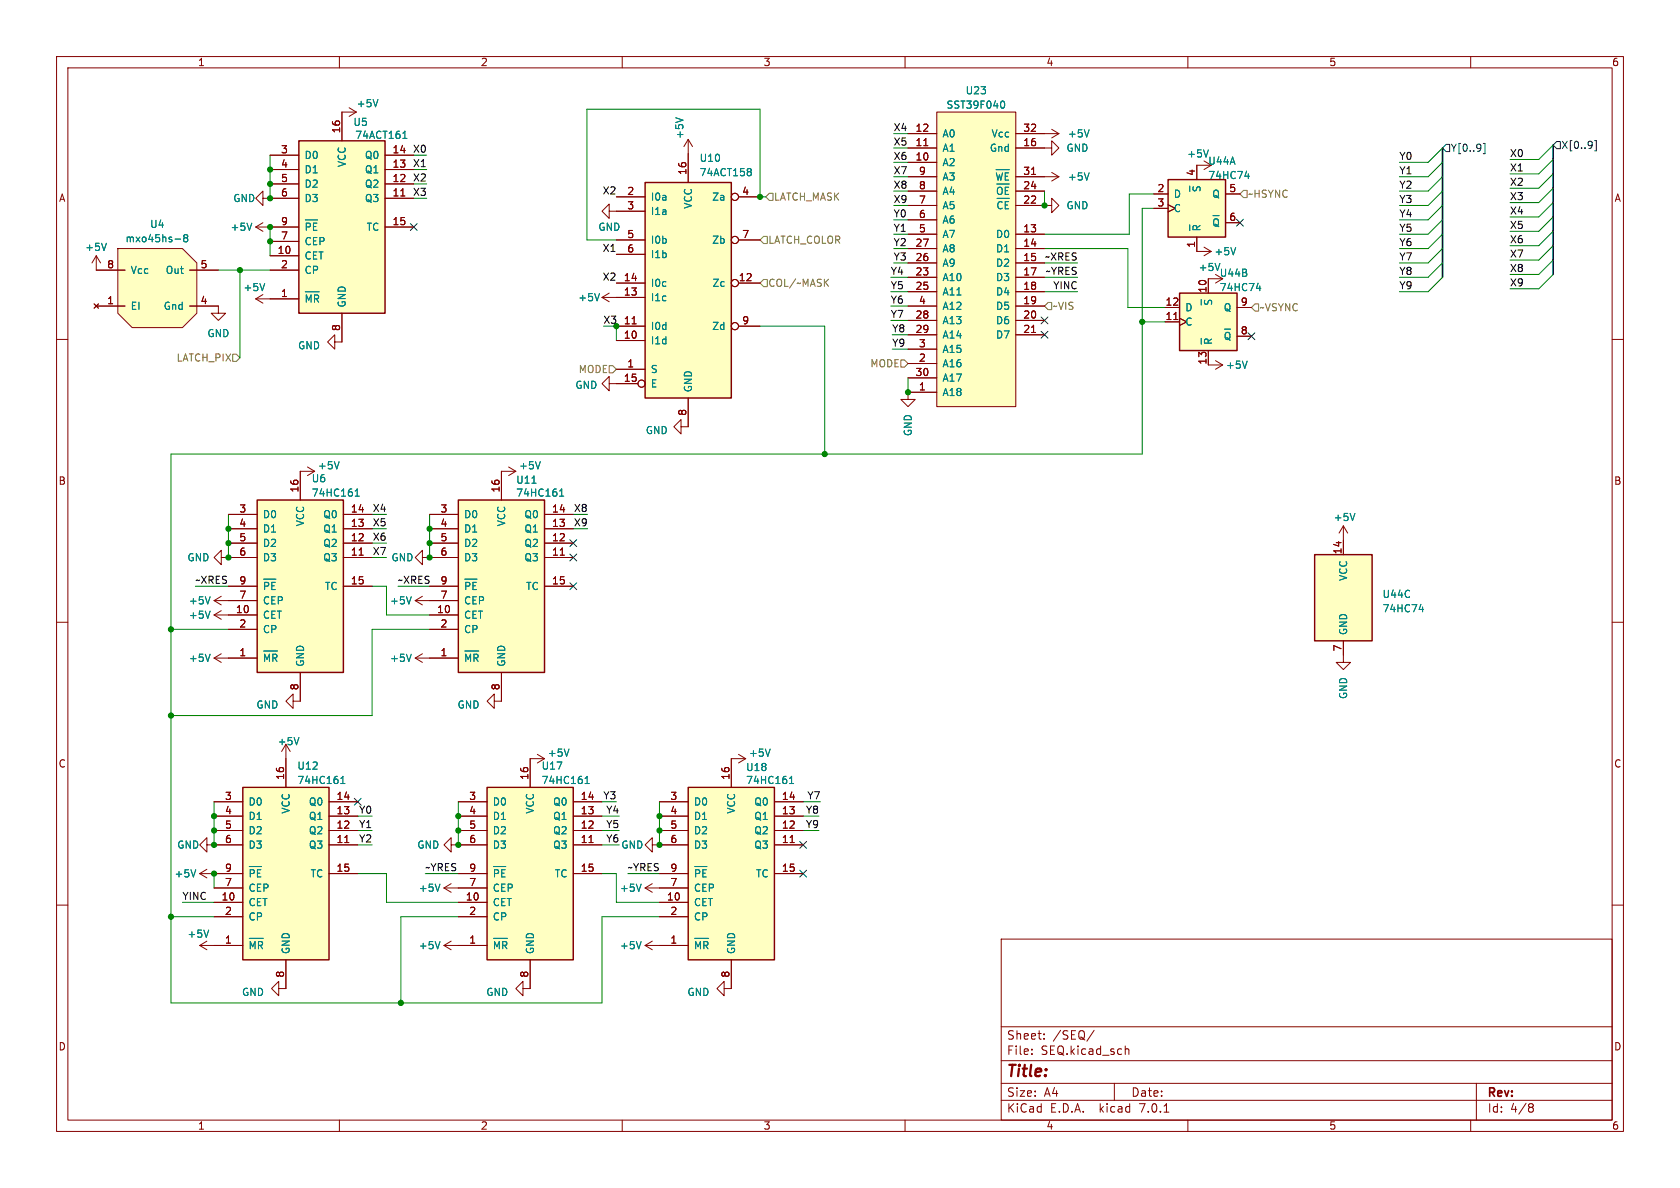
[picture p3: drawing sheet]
<svg xmlns="http://www.w3.org/2000/svg" width="297mm" height="210mm" viewBox="0 0 297 210" stroke-linecap="round" stroke-linejoin="round" font-family="sans-serif">
<g fill="none" stroke="#840000" stroke-width=".18">
<path d="M10 10h277v190h-277zM12 12h273v186h-273zM60 10v2M110 10v2M160 10v2M210 10v2M260 10v2M46.5 39.4l-1.3 .7M184.7 36.3h1.2v1.3l1.3-1.3-1.3-1.2v1.2M184.7 23.6h2.5M185.9 22.9l1.3 .7M187.2 23.6l-1.3 .8"/>
<path d="M10 60h2M38.6 54.1v1.3h1.3l-1.3 1.2-1.3-1.2h1.3M45.2 40.1l1.3 .8M45.2 40.1h2.6M106.4 52.6l1.3 .7M106.4 52.6h2.6M107.7 51.8l-1.3 .8M285 60h2M59.2 60.5v-1.3l-1.3 1.3 1.3 1.2v-1.2h1.3M107.7 67.8v-1.3l-1.3 1.3 1.3 1.3v-1.3h1.3M120.4 75.4v-1.2l-1.3 1.2 1.3 1.3v-1.3h1.3M39.1 98.6v-1.3l-1.3 1.3 1.3 1.2v-1.2h6.4"/>
<path d="M40.4 96h5.1M40.4 93.5h5.1M40.4 90.9h5.1M54.4 82.6l1.2 .7M55.6 83.3h-2.5v5.1M55.6 83.3l-1.2 .8M60.7 98.6h5.1M60.7 96h5.1M60.7 93.5h5.1M60.7 90.9h5.1M63.5 98.1h.7M74.7 98.6v-1.3l-1.3 1.3 1.3 1.2v-1.2h6.3"/>
<path d="M75.9 96h5.1M75.9 93.5h5.1M75.9 90.9h5.1M89.9 82.6l1.3 .7M91.2 83.3h-2.6v5.1M91.2 83.3l-1.3 .8M96.3 98.6h5M96.3 96h5M96.3 93.5h5M96.3 90.9h5M99 98.1h.8M237.5 95.5v2.5"/>
<path d="M10 110h2M37.8 106.2l1.3 .7M37.8 106.2h7.7M37.8 108.7l1.3 .8M37.8 108.7h7.7M37.8 116.3l1.3 .8M37.8 116.3h7.7M39.1 105.4l-1.3 .8M39.1 108l-1.3 .7M39.1 115.6l-1.3 .7M40.4 103.6h5.1M40.4 111.3h5.1"/>
<path d="M53.1 118.9v5.1h-1.3v1.2l-1.3-1.2 1.3-1.3v1.3M60.7 103.6h5.1M73.4 106.2h7.6M73.4 116.3h7.6M73.4 116.3l1.3 .8M73.4 106.2l1.3 .7M74.7 115.6l-1.3 .7M74.7 105.4l-1.3 .8M75.9 108.7h5.1M75.9 103.6h5.1M75.9 111.3h5.1M88.6 118.9v5.1h-1.2v1.2l-1.3-1.2 1.3-1.3v1.3"/>
<path d="M96.3 103.6h5M237.5 113.3v2.5M285 110h2M95 133.4l1.3 .7M96.3 134.1h-2.6v5.1M96.3 134.1l-1.3 .8M129.3 134.1h2.5M130.6 133.4l1.2 .7M131.8 134.1l-1.2 .8M10 160h2M36.6 149.4v-1.3l-1.3 1.3 1.3 1.2v-1.2h1.2M78.5 157l1.3 .7"/>
<path d="M78.5 157h7.6M79.8 149.4v-1.3l-1.3 1.3 1.3 1.2v-1.2h6.3M79.8 156.2l-1.3 .8M81 159.5h5.1M81 146.8h5.1M81 144.3h5.1M81 141.7h5.1M81 154.4h5.1M101.3 149.4h5.1M101.3 146.8h5.1M101.3 144.3h5.1M101.3 141.7h5.1"/>
<path d="M101.3 154.4h5.1M104.1 148.9h.8M114 157h2.6M114 157l1.3 .7M115.3 149.4v-1.3l-1.3 1.3 1.3 1.2v-1.2h1.3M115.3 156.2l-1.3 .8M285 160h2M35.3 167.1l1.3 .8M35.3 167.1h2.5M36.6 166.4l-1.3 .7M49.3 174.8v-1.3l-1.3 1.3 1.3 1.2v-1.2h1.2M81 167.1h5.1"/>
<path d="M81 162.1h5.1M93.7 169.7v5.1M177 166h108v32h-108zM60 198v2M110 198v2M160 198v2M177 194.5h108M177 191.5h108M177 187.5h108M177 181.5h108M182.4 186.3v.1M182.4 185.5v.1"/>
<path d="M184.6 183.6v.1M184.6 182.8v.1M193.4 182.1l-1.3 2M197 191.5v3M198.9 184.9v1.5M198.9 185.5l.2-.1 .4 .1 .1 .9M205.8 196.6h.8M210 198v2M260 198v2M261 191.5v6.5M270.5 195.1l.4 .1 .2 .2-.3 .3M270.5 195.7h.3"/>
<path d="M270.8 195.7l.2 .2 .1 .4-.2 .2-.4 .1"/>
</g>
<g fill="none" stroke="#008484" stroke-width=".18">
<path d="M44.5 39.4l-.4 1.3M192.5 22.9l-.4 1.3M106 51.9l-.4 1.3M60 81.6l-.5 1.3M62.8 87.7h.7M62.8 86.8l.4-.4v1.3M94 85.4h.8M95.5 81.6l-.4 1.3M98.9 87.7h.8M98.9 86.8l.4-.4v1.3M37.1 105.5l-.4 1.3M37.1 108l-.4 1.3"/>
<path d="M37.1 115.6l-.4 1.3M46.6 115.1h2.5M46.6 102.4h2.2M46.8 116.9v-1.3l.4 1 .4-1v1.3M47.5 103.2l-.2-.3h-.5v1.3M48.7 102.9h-.6v1.3M49 115.9l-.3-.3h-.5v1.3M72.7 115.6l-.4 1.3M72.7 105.5l-.4 1.3M82.2 115.1h2.4M82.2 102.4h2.1M82.3 116.9v-1.3l.5 1 .4-1v1.3"/>
<path d="M83.1 103.2l-.3-.3h-.5v1.3M84.2 102.9h-.6v1.3M84.5 115.9l-.2-.3h-.5v1.3M250.9 107.7h.8M251.5 107.3v.9M100.6 132.4l-.4 1.3M103.4 138.5h.8M103.4 137.6l.4-.4v1.3M136.2 132.4l-.5 1.3M77.8 156.3l-.4 1.3M87.2 153.2h2.2M88.1 154l-.2-.3h-.5v1.3"/>
<path d="M89.3 153.7h-.6v1.3M113.3 156.3l-.4 1.3M36.9 164.4l-.4 1.3M87.2 165.9h2.5M87.4 167.7v-1.3l.4 1 .5-1v1.3M89.6 166.7l-.2-.3h-.5v1.3"/>
</g>
<g fill="#ffffc2" stroke="#ffffc2" stroke-width=".18">
<path d="M232.4 98h10.2v15.3h-10.2z"/>
<path d="M81 88.4h15.3v30.5h-15.3z"/>
<path d="M45.5 88.4h15.2v30.5h-15.2z"/>
<path d="M86.1 139.2h15.2v30.5h-15.2z"/>
</g>
<path d="M45.5 88.4h15.2v30.5h-15.2zM81 88.4h15.3v30.5h-15.3zM232.4 98h10.2v15.3h-10.2zM86.1 139.2h15.2v30.5h-15.2z" fill="none" stroke="#840000" stroke-width=".25"/>
<path d="M20.8 43.9h11.5l2.5 2.6v8.9l-2.5 2.5h-8.9l-2.6-2.5z" fill="#ffffc2"/>
<g fill="none" stroke="#840000" stroke-width=".18">
<path d="M61.7 19.1l1.3 .7M63 19.8h-2.5v5.1M63 19.8l-1.3 .8M165.6 19.8h14v52.1h-14zM46.5 35.1v-1.3l-1.3 1.3 1.3 1.2v-1.2h6.3M47.8 32.5h5M47.8 30h5M47.8 27.4h5M68.1 35.1h5.1M68.1 32.5h5.1M68.1 30h5.1M68.1 27.4h5.1"/>
<path d="M70.9 34.6h.7M107.7 37.3v-1.2l-1.3 1.2 1.3 1.3v-1.3h6.3M109 34.8h5M121.7 24.6l-.8 1.3M121.7 24.6v7.7M121.7 24.6l.7 1.3M130.6 34.8h3.8M160.5 28.7h5.1M160.5 26.2h5.1M160.5 23.6h5.1M160.5 36.3h5.1M160.5 33.8h5.1"/>
<path d="M160.5 31.2h5.1M160.5 38.9h5.1M163.3 25.8h.7M179.6 26.2h6.3v1.2l1.3-1.2-1.3-1.3v1.3M179.6 23.6h5.1M179.6 36.3h5.1M179.6 33.8h5.1M179.6 31.2h7.6M182.4 30.8h.7M185.9 30.5l1.3 .7M187.2 31.2l-1.3 .8M204 34.3h2.5"/>
<path d="M204 36.8h2.5M206.5 36.2l1.3 .6-1.3 .7M212.9 28.4l1.2 .8M214.1 29.2l-1.2 .8M214.1 29.2h-2.5v2.6M216.7 34.3h2.5M216.7 39.4h2.5M16.6 53.7l.8 .8M17 54.1h5.1M17 45.2v2.6h5.1M17 45.2l-.7 1.3M17 45.2l.8 1.3"/>
<path d="M17.4 53.7l-.8 .8M20.8 43.9h11.5l2.5 2.6v8.9l-2.5 2.5h-8.9l-2.6-2.5zM33.5 54.1h5.1M33.5 47.8h5.1M45.2 52.8h7.6M45.2 52.8l1.3 .8M46.5 52.1l-1.3 .7M47.8 47.8h5M47.8 45.2h5M47.8 40.1h5M47.8 42.7h5M60.5 55.4v5.1"/>
<path d="M68.1 40.1h5.1M109 57.7h5M109 50h5M109 52.6h5M109 42.4h5M109 45h5M111.7 57.2h.8M130.6 57.7h3.8M130.6 50h3.8M130.6 42.4h3.8M160.5 54.1h5.1M160.5 41.4h5.1"/>
<path d="M160.5 43.9h5.1M160.5 46.5h5.1M160.5 49h5.1M160.5 51.6h5.1M160.5 56.6h5.1M160.5 59.2h5.1M179.6 54.1h5.1M179.6 41.4h5.1M179.6 43.9h5.1M179.6 46.5h5.1M179.6 49h5.1M179.6 51.6h5.1"/>
<path d="M179.6 56.6h5.1M179.6 59.2h5.1M182.4 58.8h.7M206 56.9h2.5M206 54.4h2.5M207.5 56.5h.7M208.5 56.3l1.3 .6-1.3 .6M211.6 41.9v2.6h2.5M212.9 43.7l1.2 .8M214.1 44.5l-1.2 .7M214.9 48.5l1.3 .8M216.2 49.3l-1.3 .7"/>
<path d="M216.2 49.3h-2.6v2.5M218.7 54.4h2.5M218.7 59.4h2.5M109 65.3h5M109 60.2h5M109 67.8h3.8M121.7 70.4v5M160.5 64.3h5.1M160.5 61.7h5.1M160.5 66.8h5.1M165.6 69.3h-5.1v1.3h-1.2l1.2 1.3 1.3-1.3h-1.3M213.6 62v2.5h2.6"/>
<path d="M214.9 63.8l1.3 .7M216.2 64.5l-1.3 .8M40.4 98.6h5.1M40.4 96h5.1M40.4 93.5h5.1M40.4 90.9h5.1M53.1 83.3v5.1M60.7 98.6h5.1M60.7 96h5.1M60.7 93.5h5.1M60.7 90.9h5.1M63.5 98.1h.7"/>
<path d="M75.9 98.6h5.1M75.9 96h5.1M75.9 93.5h5.1M75.9 90.9h5.1M88.6 83.3v5.1M96.3 98.6h5M96.3 96h5M96.3 93.5h5M96.3 90.9h5M99 98.1h.8M237.5 93l-.8 1.2M237.5 93v5"/>
<path d="M237.5 93l.8 1.2M40.4 116.3h5.1M40.4 108.7h5.1M40.4 103.6h5.1M40.4 111.3h5.1M40.4 106.2h5.1M53.1 118.9v5.1M60.7 103.6h5.1M75.9 116.3h5.1M75.9 108.7h5.1M75.9 103.6h5.1M75.9 111.3h5.1"/>
<path d="M75.9 106.2h5.1M88.6 118.9v5.1M96.3 103.6h5M237.5 113.3v3.8h1.3l-1.3 1.3-1.3-1.3h1.3M50.5 131.6l-.7 1.2M50.5 131.6v7.6M50.5 131.6l.8 1.2M93.7 134.1v5.1M129.3 134.1v5.1M35.3 154.4l1.3 .8M35.3 154.4h7.6M36.6 153.7l-1.3 .7"/>
<path d="M37.8 159.5h5.1M37.8 149.4h5.1M37.8 146.8h5.1M37.8 144.3h5.1M37.8 141.7h5.1M37.8 157h5.1M58.2 154.4h5M58.2 149.4h5M58.2 146.8h5M58.2 144.3h5M58.2 141.7h5M60.9 148.9h.8"/>
<path d="M81 154.4h5.1M81 159.5h5.1M81 149.4h5.1M81 146.8h5.1M81 144.3h5.1M81 141.7h5.1M81 157h5.1M101.3 154.4h5.1M101.3 149.4h5.1M101.3 146.8h5.1M101.3 144.3h5.1M101.3 141.7h5.1"/>
<path d="M104.1 148.9h.8M116.6 154.4h5.1M116.6 159.5h5.1M116.6 149.4h5.1M116.6 146.8h5.1M116.6 144.3h5.1M116.6 141.7h5.1M116.6 157h5.1M136.9 154.4h5.1M136.9 149.4h5.1M136.9 146.8h5.1M136.9 144.3h5.1"/>
<path d="M136.9 141.7h5.1M139.7 148.9h.7M37.8 167.1h5.1M37.8 162.1h5.1M50.5 169.7v5.1M78.5 167.1h7.6M78.5 167.1l1.3 .8M79.8 166.4l-1.3 .7M81 162.1h5.1M93.7 169.7v5.1h-1.2v1.2l-1.3-1.2 1.3-1.3v1.3M114 167.1l1.3 .8M114 167.1h7.7"/>
<path d="M115.3 166.4l-1.3 .7M116.6 162.1h5.1M129.3 169.7v5.1h-1.3v1.2l-1.3-1.2 1.3-1.3v1.3"/>
<circle cx="129.9" cy="34.8" r=".63"/>
<circle cx="129.9" cy="57.7" r=".63"/>
<circle cx="129.9" cy="42.4" r=".63"/>
<circle cx="129.9" cy="50" r=".63"/>
<circle cx="113.4" cy="67.8" r=".63"/>
</g>
<g fill="none" stroke="#008484" stroke-width=".18">
<path d="M66.8 17.6l-.4 1.3M177.2 17.9a.68 .68 0 0 1 .4 .6 .68 .68 0 0 1-.4 .6M44.5 39.4l-.4 1.3M54 38.9h2.1M54.9 39.7l-.3-.3h-.4v1.3M56 39.4h-.6v1.3M71.2 24.5h.7M71.5 23.4l.1-.2v1.3M119.5 20.8l1.2 .4M132.6 29.8l.2 .2-.2 .3 .2 .2v.3l-.2 .3M176.1 30h2.3M176.1 30.6l.3 1.2"/>
<path d="M177.2 30.6l-.3 1.2M177.7 33.1v1.3M177.7 35.6v1.3M178.3 30.6h-.6v1.2M192.5 30.6l-.4 1.2M192.5 22.9l-.4 1.3M210.3 32.9v.9M210.3 39.8v1M211 33l-.1 .5 .2 .2M211.1 39.9l-.2 .2v.5h1.3M213.6 26.5l-.4 1.3M214.4 38.1h1.1"/>
<path d="M214.6 39.1a.42 .42 0 0 1 .4-.4 .42 .42 0 0 1 .4 .4M220.1 31.2h.8M220.7 30.7v.9M18.8 43l-.4 1.3M31 42.3h.9M32.7 42l-.2-.2 .2-.3h.3l.2 .2-.2 .3M32.7 42l-.2 .3v.2l.2 .3h.3l.2-.3v-.2l-.2-.3M32.7 42h.3M46.8 50.1l-.4 1.3M54 51.6h2.4M54.2 53.4v-1.3l.4 1 .4-1v1.3M56.3 52.4l-.2-.3h-.5v1.3"/>
<path d="M106 51.9l-.4 1.3M212.4 53v.9M212.4 59.8v1M213 53.1l-.1 .5 .3 .2M213.2 59.9l-.3 .3v.5h1.3M215.7 46.6l-.5 1.2M216.5 58.2h1.1M216.6 59.2a.42 .42 0 0 1 .4-.5 .42 .42 0 0 1 .4 .5M218.5 43.8l-.5 1.2M222.1 51h.8M222.7 50.5v.9M220.5 63.8l-.4 1.3"/>
<path d="M60 81.6l-.5 1.3M62.8 87.7h.7M62.8 86.8l.4-.4v1.3M94 85.4h.8M95.5 81.6l-.4 1.3M98.9 87.7h.8M98.9 86.8l.4-.4v1.3M239.5 90.8l-.4 1.2M37.1 105.5l-.4 1.3M37.1 108l-.4 1.3M37.1 115.6l-.4 1.3M46.6 115.1h2.5"/>
<path d="M46.6 102.4h2.2M46.8 116.9v-1.3l.4 1 .4-1v1.3M47.5 103.2l-.2-.3h-.5v1.3M48.7 102.9h-.6v1.3M49 115.9l-.3-.3h-.5v1.3M72.7 115.6l-.4 1.3M72.7 105.5l-.4 1.3M82.2 115.1h2.4M82.2 102.4h2.1M82.3 116.9v-1.3l.5 1 .4-1v1.3M83.1 103.2l-.3-.3h-.5v1.3M84.2 102.9h-.6v1.3"/>
<path d="M84.5 115.9l-.2-.3h-.5v1.3M250.9 107.7h.8M251.5 107.3v.9M52.8 130.4l-.4 1.3M60.3 138.5h.7M60.3 137.6l.3-.4v1.3M100.6 132.4l-.4 1.3M103.4 138.5h.8M103.4 137.6l.4-.4v1.3M136.2 132.4l-.5 1.3M139.6 138.5h.7M139.6 137.6l.3-.4v1.3"/>
<path d="M34.6 153.7l-.4 1.3M44.1 153.2h2.1M45 154l-.3-.3h-.5v1.3M46.1 153.7h-.6v1.3M77.8 156.3l-.4 1.3M87.2 153.2h2.2M88.1 154l-.2-.3h-.5v1.3M89.3 153.7h-.6v1.3M113.3 156.3l-.4 1.3M122.8 153.2h2.2M123.7 154l-.2-.3h-.5v1.3M124.9 153.7h-.6v1.3"/>
<path d="M36.9 164.4l-.4 1.3M44.1 165.9h2.4M44.2 167.7v-1.3l.5 1 .4-1v1.3M46.4 166.7l-.2-.3h-.5v1.3M77.8 166.4l-.4 1.3M87.2 165.9h2.5M87.4 167.7v-1.3l.4 1 .5-1v1.3M89.6 166.7l-.2-.3h-.5v1.3M113.3 166.4l-.4 1.3M122.8 165.9h2.5M123 167.7v-1.3l.4 1 .4-1v1.3M125.2 166.7l-.3-.3h-.5v1.3"/>
</g>
<g fill="#ffffc2" stroke="#ffffc2" stroke-width=".18">
<path d="M52.8 24.9h15.3v30.5h-15.3z"/>
<path d="M121.7 139.2h15.2v30.5h-15.2z"/>
<path d="M114 32.3h15.3v38.1h-15.3z"/>
<path d="M42.9 139.2h15.3v30.5h-15.3z"/>
<path d="M208.5 51.8h10.2v10.2h-10.2z"/>
<path d="M165.6 19.8h14v52.1h-14z"/>
<path d="M206.5 31.8h10.2v10.1h-10.2z"/>
</g>
<path d="M52.8 24.9h15.3v30.5h-15.3zM114 32.3h15.3v38.1h-15.3zM206.5 31.8h10.2v10.1h-10.2zM208.5 51.8h10.2v10.2h-10.2zM42.9 139.2h15.3v30.5h-15.3zM121.7 139.2h15.2v30.5h-15.2z" fill="none" stroke="#840000" stroke-width=".25"/>
<path d="M136 34.2h.7v1.2h-.7l-.6-.6zM219.8 33.7h.7v1.2h-.7l-.6-.6zM135 49.4h.6v1.3h-.6l-.6-.7zM135 41.8h.6v1.3h-.6l-.6-.7zM184.7 54.1l.6-.6h.6v1.2h-.6zM221.9 53.7h.6v1.3h-.6l-.7-.6zM41.1 62.6h.7l.6 .6-.6 .7h-.7zM107.7 64.6h.6l.7 .7-.7 .6h-.6zM159.3 63.6h.6l.6 .7-.6 .6h-.6z" fill="none" stroke="#848400" stroke-width=".18"/>
<g fill="none" stroke="#000084" stroke-width=".18">
<path d="M72.5 39.5l1.3 1.2M73.8 39.5l-1.3 1.2M218.6 38.8l1.2 1.2M219.8 38.8l-1.2 1.2M255.7 25.5h.6v1.3h-.6l-.7-.6zM262.2 25.4h.3v1.8h-.3M275.2 25h.6v1.3h-.6l-.6-.6zM281.9 24.9h.3v1.8h-.3M184 58.6l1.3 1.2M184 56l1.3 1.3M185.3 58.6l-1.3 1.2M185.3 56l-1.3 1.3"/>
<path d="M220.6 58.8l1.2 1.2M221.8 58.8l-1.2 1.2M100.7 95.4l1.3 1.2M100.7 97.9l1.3 1.3M102 95.4l-1.3 1.2M102 97.9l-1.3 1.3M100.7 103l1.3 1.2M102 103l-1.3 1.2M62.6 141.1l1.3 1.2M63.9 141.1l-1.3 1.2M141.4 148.7l1.2 1.3M141.4 153.8l1.2 1.2"/>
<path d="M142.6 148.7l-1.2 1.3M142.6 153.8l-1.2 1.2"/>
</g>
<path d="M255 26.2v22.8M274.6 25.7v22.8" fill="none" stroke="#000084" stroke-width=".3"/>
<g fill="none" stroke="#008400" stroke-width=".18">
<path d="M47.8 27.4v7.7M73.2 30h2.2M135.4 34.8h-1v-15.5h-30.6v23.1h5.2M184.7 33.8v2.5M204 36.8h-2.1v43.5h-171.7v97h76.2v-15.2h10.2M204 34.3h-4.4v7.1h-14.9M255 38.9l-2.5 2.5h-5.1M255 33.8l-2.5 2.5h-5.1M255 36.3l-2.5 2.6h-5.1M255 28.7l-2.5 2.5h-5.1M255 26.2l-2.5 2.5h-5.1M255 31.2l-2.5 2.6h-5.1"/>
<path d="M274.6 25.7l-2.6 2.5h-5M274.6 28.2l-2.6 2.5h-5M274.6 35.8l-2.6 2.6h-5M274.6 30.7l-2.6 2.6h-5M274.6 38.4l-2.6 2.5h-5M274.6 33.3l-2.6 2.5h-5M38.6 47.8h9.2M42.4 47.8v15.4M47.8 40.1v5.1M109 57.7v2.5M134.4 57.7h11.4v22.6M157.5 51.6h3"/>
<path d="M157.5 56.6h3M157.5 49h3M157.5 54.1h3M157.7 59.2h2.8M158 41.4h2.5M184.7 51.6h5.8M184.7 43.9h14.7v10.5h6.6M184.7 49h5.8M184.7 46.5h5.8M201.9 56.9h4.1M255 49l-2.5 2.6h-5.1M255 41.4l-2.5 2.5h-5.1"/>
<path d="M255 46.5l-2.5 2.5h-5.1M255 43.9l-2.5 2.6h-5.1M274.6 40.9l-2.6 2.5h-5M274.6 46l-2.6 2.5h-5M274.6 43.4l-2.6 2.6h-5M274.6 48.5l-2.6 2.6h-5M157.7 61.7h2.8M160.5 66.8v2.5M40.4 90.9v7.7M75.9 90.9v7.7M30.2 111.3h10.2M34.5 103.6h5.9"/>
<path d="M65.8 103.6h2.5v5.1h7.6M70.4 103.6h5.5M75.9 111.3h-10.1v15.2h-35.6M32.3 159.5h5.5M37.8 141.7v7.7M37.8 154.4v2.6M63.2 154.4h5.1v5.1h12.7M75.2 154.4h5.8M81 141.7v7.7M106.4 154.4h2.6v5.1h7.6M106.4 149.4h3.1M106.4 146.8h3.1"/>
<path d="M106.4 144.3h3.1M111 154.4h5.6M116.6 141.7v7.7M142 141.7h3M30.2 162.1h7.6M81 162.1h-10.1v15.2"/>
</g>
<g fill="#008400" stroke="#008400" stroke-width=".18">
<circle cx="30.2" cy="111.3" r=".46"/>
<circle cx="30.2" cy="126.5" r=".46"/>
<circle cx="40.4" cy="96" r=".46"/>
<circle cx="40.4" cy="98.6" r=".46"/>
<circle cx="75.9" cy="96" r=".46"/>
<circle cx="40.4" cy="93.5" r=".46"/>
<circle cx="75.9" cy="93.5" r=".46"/>
<circle cx="109" cy="57.7" r=".46"/>
<circle cx="81" cy="149.4" r=".46"/>
<circle cx="81" cy="144.3" r=".46"/>
<circle cx="70.9" cy="177.3" r=".46"/>
<circle cx="81" cy="146.8" r=".46"/>
<circle cx="47.8" cy="42.7" r=".46"/>
<circle cx="47.8" cy="32.5" r=".46"/>
<circle cx="47.8" cy="35.1" r=".46"/>
<circle cx="75.9" cy="98.6" r=".46"/>
<circle cx="42.4" cy="47.8" r=".46"/>
<circle cx="47.8" cy="30" r=".46"/>
<circle cx="47.8" cy="40.1" r=".46"/>
<circle cx="30.2" cy="162.1" r=".46"/>
<circle cx="37.8" cy="146.8" r=".46"/>
<circle cx="37.8" cy="144.3" r=".46"/>
<circle cx="37.8" cy="149.4" r=".46"/>
<circle cx="37.8" cy="154.4" r=".46"/>
<circle cx="116.6" cy="144.3" r=".46"/>
<circle cx="116.6" cy="146.8" r=".46"/>
<circle cx="116.6" cy="149.4" r=".46"/>
<circle cx="201.9" cy="56.9" r=".46"/>
<circle cx="145.8" cy="80.3" r=".46"/>
<circle cx="160.5" cy="69.3" r=".46"/>
<circle cx="184.7" cy="36.3" r=".46"/>
<circle cx="134.4" cy="34.8" r=".46"/>
</g>
<text font-size="2.8" fill="#840000" x="178" y="190.8">Title:</text>
<g font-size="2.1" fill="#840000">
<text x="178" y="183.9">Sheet:</text>
<text x="186.2" y="183.9">/SEQ/</text>
<text x="178" y="186.6">File:</text>
<text x="184" y="186.6">SEQ.kicad_sch</text>
<text x="178" y="196.8">KiCad</text>
<text x="178" y="194">Size:</text>
<text x="184.6" y="194">A4</text>
<text x="185.7" y="196.8">E.D.A.</text>
<text x="194.4" y="196.8">kicad</text>
<text x="200" y="194">Date:</text>
<text x="201.5" y="196.8">7.0.1</text>
<text x="263" y="194.2">Rev:</text>
<text x="263" y="196.8">Id:</text>
<text x="267" y="196.8">4/8</text>
</g>
<g font-size="1.8" fill="#840000">
<text x="35" y="11.8">1</text>
<text x="85" y="11.8">2</text>
<text x="135" y="11.8">3</text>
<text x="185" y="11.8">4</text>
<text x="235" y="11.8">5</text>
<text x="285" y="11.8">6</text>
<text x="60.2" y="23.6" transform="rotate(-90 60.2 23.6)">16</text>
<text x="161.8" y="23.4">12</text>
<text x="180.8" y="23.4">32</text>
<text x="49.6" y="27.2">3</text>
<text x="49.6" y="29.7">4</text>
<text x="69.3" y="29.7">13</text>
<text x="69.3" y="27.2">14</text>
<text x="161.8" y="28.4">10</text>
<text x="161.8" y="25.9">11</text>
<text x="180.8" y="25.9">16</text>
<text x="10.4" y="35.8">A</text>
<text x="49.6" y="32.3">5</text>
<text x="49.6" y="34.8">6</text>
<text x="69.3" y="34.8">11</text>
<text x="69.3" y="32.3">12</text>
<text x="110.8" y="34.5">2</text>
<text x="121.4" y="31" transform="rotate(-90 121.4 31)">16</text>
<text x="131.2" y="34.5">4</text>
<text x="162.4" y="33.5">8</text>
<text x="162.4" y="31">9</text>
<text x="180.8" y="33.5">24</text>
<text x="180.8" y="31">31</text>
<text x="204.6" y="34">2</text>
<text x="211.3" y="31.1" transform="rotate(-90 211.3 31.1)">4</text>
<text x="217.3" y="34">5</text>
<text x="285.4" y="35.8">A</text>
<text x="49.6" y="39.9">9</text>
<text x="69.3" y="39.9">15</text>
<text x="110.8" y="37.1">3</text>
<text x="162.4" y="41.1">5</text>
<text x="162.4" y="38.6">6</text>
<text x="162.4" y="36.1">7</text>
<text x="180.8" y="41.1">13</text>
<text x="180.8" y="36.1">22</text>
<text x="204.6" y="36.6">3</text>
<text x="217.3" y="39.1">6</text>
<text x="18.9" y="47.5">8</text>
<text x="35.4" y="47.5">5</text>
<text x="49" y="45">10</text>
<text x="49.6" y="47.5">2</text>
<text x="49.6" y="42.4">7</text>
<text x="110.8" y="42.2">5</text>
<text x="110.8" y="44.7">6</text>
<text x="131.2" y="42.2">7</text>
<text x="161.8" y="46.2">26</text>
<text x="161.8" y="43.7">27</text>
<text x="180.8" y="43.7">14</text>
<text x="180.8" y="46.2">15</text>
<text x="211.3" y="43.8" transform="rotate(-90 211.3 43.8)">1</text>
<text x="18.9" y="53.8">1</text>
<text x="35.4" y="53.8">4</text>
<text x="49.6" y="52.6">1</text>
<text x="110.2" y="52.3">13</text>
<text x="110.2" y="49.8">14</text>
<text x="130.6" y="49.8">12</text>
<text x="161.8" y="48.8">23</text>
<text x="161.8" y="51.3">25</text>
<text x="162.4" y="53.8">4</text>
<text x="180.8" y="48.8">17</text>
<text x="180.8" y="51.3">18</text>
<text x="180.8" y="53.8">19</text>
<text x="213.4" y="51.8" transform="rotate(-90 213.4 51.8)">10</text>
<text x="60.2" y="58.6" transform="rotate(-90 60.2 58.6)">8</text>
<text x="110.2" y="59.9">10</text>
<text x="110.2" y="57.4">11</text>
<text x="131.2" y="57.4">9</text>
<text x="161.8" y="56.4">28</text>
<text x="161.8" y="58.9">29</text>
<text x="180.8" y="56.4">20</text>
<text x="180.8" y="58.9">21</text>
<text x="206" y="56.6">11</text>
<text x="206" y="54.1">12</text>
<text x="219.3" y="59.2">8</text>
<text x="219.3" y="54.1">9</text>
<text x="110.8" y="65">1</text>
<text x="162.4" y="64">2</text>
<text x="162.4" y="61.5">3</text>
<text x="213.4" y="64.5" transform="rotate(-90 213.4 64.5)">13</text>
<text x="110.2" y="67.6">15</text>
<text x="161.8" y="66.5">30</text>
<text x="162.4" y="69.1">1</text>
<text x="121.4" y="73.6" transform="rotate(-90 121.4 73.6)">8</text>
<text x="10.3" y="85.8">B</text>
<text x="52.8" y="87.1" transform="rotate(-90 52.8 87.1)">16</text>
<text x="88.4" y="87.1" transform="rotate(-90 88.4 87.1)">16</text>
<text x="285.3" y="85.8">B</text>
<text x="42.3" y="90.7">3</text>
<text x="42.3" y="93.2">4</text>
<text x="42.3" y="95.8">5</text>
<text x="62" y="95.8">12</text>
<text x="62" y="93.2">13</text>
<text x="62" y="90.7">14</text>
<text x="77.8" y="90.7">3</text>
<text x="77.8" y="93.2">4</text>
<text x="77.8" y="95.8">5</text>
<text x="97.5" y="95.8">12</text>
<text x="97.5" y="93.2">13</text>
<text x="97.5" y="90.7">14</text>
<text x="42.3" y="98.3">6</text>
<text x="62" y="98.3">11</text>
<text x="77.8" y="98.3">6</text>
<text x="97.5" y="98.3">11</text>
<text x="237.2" y="98" transform="rotate(-90 237.2 98)">14</text>
<text x="42.3" y="105.9">7</text>
<text x="42.3" y="103.4">9</text>
<text x="62" y="103.4">15</text>
<text x="77.8" y="105.9">7</text>
<text x="77.8" y="103.4">9</text>
<text x="97.5" y="103.4">15</text>
<text x="41.7" y="108.5">10</text>
<text x="42.3" y="111">2</text>
<text x="77.2" y="108.5">10</text>
<text x="77.8" y="111">2</text>
<text x="42.3" y="116.1">1</text>
<text x="77.8" y="116.1">1</text>
<text x="237.2" y="115.2" transform="rotate(-90 237.2 115.2)">7</text>
<text x="52.8" y="122.1" transform="rotate(-90 52.8 122.1)">8</text>
<text x="88.4" y="122.1" transform="rotate(-90 88.4 122.1)">8</text>
<text x="10.3" y="135.8">C</text>
<text x="50.3" y="137.9" transform="rotate(-90 50.3 137.9)">16</text>
<text x="93.5" y="137.9" transform="rotate(-90 93.5 137.9)">16</text>
<text x="129" y="137.9" transform="rotate(-90 129 137.9)">16</text>
<text x="285.3" y="135.8">C</text>
<text x="39.7" y="141.5">3</text>
<text x="59.4" y="141.5">14</text>
<text x="82.9" y="141.5">3</text>
<text x="102.6" y="141.5">14</text>
<text x="118.5" y="141.5">3</text>
<text x="138.2" y="141.5">14</text>
<text x="39.7" y="144">4</text>
<text x="39.7" y="146.6">5</text>
<text x="39.7" y="149.1">6</text>
<text x="59.4" y="149.1">11</text>
<text x="59.4" y="146.6">12</text>
<text x="59.4" y="144">13</text>
<text x="82.9" y="144">4</text>
<text x="82.9" y="146.6">5</text>
<text x="82.9" y="149.1">6</text>
<text x="102.6" y="149.1">11</text>
<text x="102.6" y="146.6">12</text>
<text x="102.6" y="144">13</text>
<text x="118.5" y="144">4</text>
<text x="118.5" y="146.6">5</text>
<text x="118.5" y="149.1">6</text>
<text x="138.2" y="149.1">11</text>
<text x="138.2" y="146.6">12</text>
<text x="138.2" y="144">13</text>
<text x="39.7" y="154.2">9</text>
<text x="59.4" y="154.2">15</text>
<text x="82.9" y="154.2">9</text>
<text x="102.6" y="154.2">15</text>
<text x="118.5" y="154.2">9</text>
<text x="138.2" y="154.2">15</text>
<text x="39.1" y="159.3">10</text>
<text x="39.7" y="161.8">2</text>
<text x="39.7" y="156.7">7</text>
<text x="82.3" y="159.3">10</text>
<text x="82.9" y="161.8">2</text>
<text x="82.9" y="156.7">7</text>
<text x="117.9" y="159.3">10</text>
<text x="118.5" y="161.8">2</text>
<text x="118.5" y="156.7">7</text>
<text x="39.7" y="166.9">1</text>
<text x="82.9" y="166.9">1</text>
<text x="118.5" y="166.9">1</text>
<text x="50.3" y="172.9" transform="rotate(-90 50.3 172.9)">8</text>
<text x="93.5" y="172.9" transform="rotate(-90 93.5 172.9)">8</text>
<text x="129" y="172.9" transform="rotate(-90 129 172.9)">8</text>
<text x="10.3" y="185.8">D</text>
<text x="285.3" y="185.8">D</text>
<text x="35" y="199.8">1</text>
<text x="85" y="199.8">2</text>
<text x="135" y="199.8">3</text>
<text x="185" y="199.8">4</text>
<text x="235" y="199.8">5</text>
<text x="285" y="199.8">6</text>
</g>
<g font-size="1.8" fill="#008484">
<text x="170.7" y="16.8">U23</text>
<text x="62.4" y="22.4">U5</text>
<text x="63" y="19.1">+5V</text>
<text x="167.3" y="19.4">SST39F040</text>
<text x="53.8" y="28.3">D0</text>
<text x="61.3" y="29.7" transform="rotate(-90 61.3 29.7)">VCC</text>
<text x="62.7" y="24.7">74ACT161</text>
<text x="64.4" y="28.3">Q0</text>
<text x="121" y="24.6" transform="rotate(-90 121 24.6)">+5V</text>
<text x="123.6" y="28.8">U10</text>
<text x="166.6" y="29.5">A2</text>
<text x="166.6" y="27">A1</text>
<text x="166.6" y="24.4">A0</text>
<text x="174.9" y="27">Gnd</text>
<text x="175.2" y="24.4">Vcc</text>
<text x="188.5" y="27">GND</text>
<text x="188.7" y="24.4">+5V</text>
<text x="209.8" y="28">+5V</text>
<text x="213.5" y="29.3">U44A</text>
<text x="41.2" y="35.9">GND</text>
<text x="53.8" y="30.8">D1</text>
<text x="53.8" y="33.3">D2</text>
<text x="53.8" y="35.9">D3</text>
<text x="64.4" y="35.9">Q3</text>
<text x="64.4" y="33.3">Q2</text>
<text x="64.4" y="30.8">Q1</text>
<text x="115.1" y="35.6">I0a</text>
<text x="123.6" y="31.3">74ACT158</text>
<text x="125.8" y="35.6">Za</text>
<text x="166.6" y="34.6">A4</text>
<text x="166.6" y="32.1">A3</text>
<text x="175.8" y="32.7">~{WE}</text>
<text x="176" y="35.2">~{OE}</text>
<text x="188.7" y="32.1">+5V</text>
<text x="207.5" y="35.1">D</text>
<text x="213" y="34.1" transform="rotate(-90 213 34.1)">~{S}</text>
<text x="213.5" y="31.8">74HC74</text>
<text x="214.2" y="35.1">Q</text>
<text x="26.5" y="40.4">U4</text>
<text x="40.7" y="41">+5V</text>
<text x="53.8" y="41.6">~{PE}</text>
<text x="64.7" y="41">TC</text>
<text x="105.7" y="41">GND</text>
<text x="115.1" y="38.2">I1a</text>
<text x="122.5" y="37" transform="rotate(-90 122.5 37)">VCC</text>
<text x="166.6" y="39.7">A6</text>
<text x="166.6" y="37.1">A5</text>
<text x="176" y="37.8">~{CE}</text>
<text x="188.5" y="37.1">GND</text>
<text x="207.5" y="37.7">C</text>
<text x="213" y="40.9" transform="rotate(-90 213 40.9)">~{R}</text>
<text x="214.2" y="40.8">~{Q}</text>
<text x="15" y="44.5">+5V</text>
<text x="22.1" y="43">mxo45hs-8</text>
<text x="53.8" y="46">CET</text>
<text x="53.8" y="43.5">CEP</text>
<text x="115.1" y="43.2">I0b</text>
<text x="115.1" y="45.8">I1b</text>
<text x="125.8" y="43.2">Zb</text>
<text x="166.6" y="47.3">A9</text>
<text x="166.6" y="44.8">A8</text>
<text x="166.6" y="42.2">A7</text>
<text x="176" y="42.2">D0</text>
<text x="176" y="44.8">D1</text>
<text x="176" y="47.3">D2</text>
<text x="214.6" y="45.3">+5V</text>
<text x="23.1" y="48.6">Vcc</text>
<text x="29.2" y="48.6">Out</text>
<text x="43" y="51.6">+5V</text>
<text x="53.8" y="48.6">CP</text>
<text x="102.2" y="53.4">+5V</text>
<text x="115.1" y="53.4">I1c</text>
<text x="115.1" y="50.9">I0c</text>
<text x="125.8" y="50.9">Zc</text>
<text x="166.6" y="49.8">A10</text>
<text x="166.6" y="52.4">A11</text>
<text x="176" y="49.8">D3</text>
<text x="176" y="52.4">D4</text>
<text x="211.8" y="48.1">+5V</text>
<text x="215.6" y="49.1">U44B</text>
<text x="215.6" y="51.6">74HC74</text>
<text x="23.1" y="54.9">EI</text>
<text x="28.8" y="54.9">Gnd</text>
<text x="36.6" y="59.8">GND</text>
<text x="53.8" y="54.3">~{MR}</text>
<text x="61.3" y="54.4" transform="rotate(-90 61.3 54.4)">GND</text>
<text x="115.1" y="58.5">I0d</text>
<text x="125.8" y="58.5">Zd</text>
<text x="166.6" y="57.5">A13</text>
<text x="166.6" y="54.9">A12</text>
<text x="176" y="54.9">D5</text>
<text x="176" y="57.5">D6</text>
<text x="209.5" y="57.7">C</text>
<text x="209.5" y="55.2">D</text>
<text x="215" y="54.2" transform="rotate(-90 215 54.2)">~{S}</text>
<text x="216.2" y="55.2">Q</text>
<text x="52.6" y="61.9">GND</text>
<text x="115.1" y="61">I1d</text>
<text x="166.6" y="65.1">A16</text>
<text x="166.6" y="60">A14</text>
<text x="166.6" y="62.5">A15</text>
<text x="176" y="60">D7</text>
<text x="215" y="61" transform="rotate(-90 215 61)">~{R}</text>
<text x="216.2" y="60.9">~{Q}</text>
<text x="216.7" y="65.3">+5V</text>
<text x="101.7" y="68.9">GND</text>
<text x="115.1" y="66.1">S</text>
<text x="115.1" y="68.6">E</text>
<text x="122.5" y="69.3" transform="rotate(-90 122.5 69.3)">GND</text>
<text x="166.6" y="70.2">A18</text>
<text x="166.6" y="67.6">A17</text>
<text x="114.1" y="76.9">GND</text>
<text x="161.4" y="77.2" transform="rotate(-90 161.4 77.2)">GND</text>
<text x="56.1" y="83.1">+5V</text>
<text x="91.7" y="83.1">+5V</text>
<text x="55" y="85.4">U6</text>
<text x="55" y="87.9">74HC161</text>
<text x="91.2" y="85.7">U11</text>
<text x="91.2" y="87.9">74HC161</text>
<text x="46.5" y="91.8">D0</text>
<text x="46.5" y="94.3">D1</text>
<text x="53.9" y="93.2" transform="rotate(-90 53.9 93.2)">VCC</text>
<text x="57" y="94.3">Q1</text>
<text x="57" y="91.8">Q0</text>
<text x="82" y="91.8">D0</text>
<text x="82" y="94.3">D1</text>
<text x="89.5" y="93.2" transform="rotate(-90 89.5 93.2)">VCC</text>
<text x="92.6" y="94.3">Q1</text>
<text x="92.6" y="91.8">Q0</text>
<text x="235.7" y="92.3">+5V</text>
<text x="33.1" y="99.4">GND</text>
<text x="46.5" y="96.8">D2</text>
<text x="46.5" y="99.4">D3</text>
<text x="57" y="99.4">Q3</text>
<text x="57" y="96.8">Q2</text>
<text x="69.1" y="99.4">GND</text>
<text x="82" y="96.8">D2</text>
<text x="82" y="99.4">D3</text>
<text x="92.6" y="99.4">Q3</text>
<text x="92.6" y="96.8">Q2</text>
<text x="33.3" y="107">+5V</text>
<text x="46.5" y="107">CEP</text>
<text x="46.5" y="105.1">~{PE}</text>
<text x="57.3" y="104.5">TC</text>
<text x="68.9" y="107">+5V</text>
<text x="82" y="107">CEP</text>
<text x="82" y="105.1">~{PE}</text>
<text x="92.9" y="104.5">TC</text>
<text x="238.3" y="102.8" transform="rotate(-90 238.3 102.8)">VCC</text>
<text x="244.4" y="105.9">U44C</text>
<text x="33.3" y="109.5">+5V</text>
<text x="46.5" y="109.5">CET</text>
<text x="46.5" y="112.1">CP</text>
<text x="82" y="109.5">CET</text>
<text x="82" y="112.1">CP</text>
<text x="238.3" y="112.3" transform="rotate(-90 238.3 112.3)">GND</text>
<text x="244.4" y="108.4">74HC74</text>
<text x="33.3" y="117.2">+5V</text>
<text x="46.5" y="117.8">~{MR}</text>
<text x="53.9" y="117.9" transform="rotate(-90 53.9 117.9)">GND</text>
<text x="68.9" y="117.2">+5V</text>
<text x="82" y="117.8">~{MR}</text>
<text x="89.5" y="117.9" transform="rotate(-90 89.5 117.9)">GND</text>
<text x="45.3" y="125.4">GND</text>
<text x="80.8" y="125.4">GND</text>
<text x="238.3" y="123.6" transform="rotate(-90 238.3 123.6)">GND</text>
<text x="49" y="131.9">+5V</text>
<text x="52.5" y="136.2">U12</text>
<text x="95.7" y="136.2">U17</text>
<text x="96.8" y="133.9">+5V</text>
<text x="131.8" y="136.5">U18</text>
<text x="132.3" y="133.9">+5V</text>
<text x="43.9" y="142.6">D0</text>
<text x="51.4" y="144" transform="rotate(-90 51.4 144)">VCC</text>
<text x="52.5" y="138.7">74HC161</text>
<text x="54.5" y="142.6">Q0</text>
<text x="87.1" y="142.6">D0</text>
<text x="94.6" y="144" transform="rotate(-90 94.6 144)">VCC</text>
<text x="95.7" y="138.7">74HC161</text>
<text x="97.7" y="142.6">Q0</text>
<text x="122.7" y="142.6">D0</text>
<text x="130.1" y="144" transform="rotate(-90 130.1 144)">VCC</text>
<text x="131.8" y="138.7">74HC161</text>
<text x="133.2" y="142.6">Q0</text>
<text x="43.9" y="145.1">D1</text>
<text x="43.9" y="147.6">D2</text>
<text x="54.5" y="147.6">Q2</text>
<text x="54.5" y="145.1">Q1</text>
<text x="87.1" y="145.1">D1</text>
<text x="87.1" y="147.6">D2</text>
<text x="97.7" y="147.6">Q2</text>
<text x="97.7" y="145.1">Q1</text>
<text x="122.7" y="145.1">D1</text>
<text x="122.7" y="147.6">D2</text>
<text x="133.2" y="147.6">Q2</text>
<text x="133.2" y="145.1">Q1</text>
<text x="30.8" y="155.3">+5V</text>
<text x="31.3" y="150.2">GND</text>
<text x="43.9" y="150.2">D3</text>
<text x="43.9" y="155.9">~{PE}</text>
<text x="54.5" y="150.2">Q3</text>
<text x="54.8" y="155.3">TC</text>
<text x="73.7" y="150.2">GND</text>
<text x="87.1" y="150.2">D3</text>
<text x="87.1" y="155.9">~{PE}</text>
<text x="97.7" y="150.2">Q3</text>
<text x="98" y="155.3">TC</text>
<text x="109.8" y="150.2">GND</text>
<text x="122.7" y="150.2">D3</text>
<text x="122.7" y="155.9">~{PE}</text>
<text x="133.2" y="150.2">Q3</text>
<text x="133.5" y="155.3">TC</text>
<text x="43.9" y="160.3">CET</text>
<text x="43.9" y="157.8">CEP</text>
<text x="74" y="157.8">+5V</text>
<text x="87.1" y="160.3">CET</text>
<text x="87.1" y="157.8">CEP</text>
<text x="109.5" y="157.8">+5V</text>
<text x="122.7" y="160.3">CET</text>
<text x="122.7" y="157.8">CEP</text>
<text x="33.1" y="165.9">+5V</text>
<text x="43.9" y="162.9">CP</text>
<text x="74" y="168">+5V</text>
<text x="87.1" y="162.9">CP</text>
<text x="109.5" y="168">+5V</text>
<text x="122.7" y="162.9">CP</text>
<text x="43.9" y="168.6">~{MR}</text>
<text x="51.4" y="168.7" transform="rotate(-90 51.4 168.7)">GND</text>
<text x="87.1" y="168.6">~{MR}</text>
<text x="94.6" y="168.7" transform="rotate(-90 94.6 168.7)">GND</text>
<text x="122.7" y="168.6">~{MR}</text>
<text x="130.1" y="168.7" transform="rotate(-90 130.1 168.7)">GND</text>
<text x="42.7" y="176.2">GND</text>
<text x="85.9" y="176.2">GND</text>
<text x="121.5" y="176.2">GND</text>
</g>
<g font-size="1.8" fill="#008400">
<text x="158" y="23.3">X4</text>
<text x="72.9" y="27.1">X0</text>
<text x="158" y="28.4">X6</text>
<text x="158" y="25.8">X5</text>
<text x="72.9" y="32.2">X2</text>
<text x="72.9" y="34.7">X3</text>
<text x="158" y="36">X9</text>
<text x="158" y="30.9">X7</text>
<text x="158" y="33.4">X8</text>
<text x="158" y="38.5">Y0</text>
<text x="158" y="43.6">Y2</text>
<text x="158" y="46.1">Y3</text>
<text x="106.7" y="57.3">X3</text>
<text x="65.8" y="95.7">X6</text>
<text x="65.8" y="93.1">X5</text>
<text x="65.8" y="90.6">X4</text>
<text x="101.3" y="93.1">X9</text>
<text x="101.3" y="90.6">X8</text>
<text x="65.8" y="98.2">X7</text>
<text x="63.4" y="143.9">Y0</text>
<text x="106.5" y="141.4">Y3</text>
<text x="142.4" y="143.9">Y8</text>
<text x="63.4" y="146.5">Y1</text>
<text x="63.4" y="149">Y2</text>
<text x="142.4" y="146.5">Y9</text>
</g>
<g font-size="1.8">
<text x="72.9" y="29.6">X1</text>
<text x="247.4" y="28.4">Y0</text>
<text x="267" y="27.8">X0</text>
<text x="106.4" y="34.4">X2</text>
<text x="247.4" y="36">Y3</text>
<text x="247.4" y="33.4">Y2</text>
<text x="247.4" y="30.9">Y1</text>
<text x="267" y="35.5">X3</text>
<text x="267" y="30.4">X1</text>
<text x="267" y="32.9">X2</text>
<text x="158" y="41.1">Y1</text>
<text x="247.4" y="38.5">Y4</text>
<text x="247.4" y="41.1">Y5</text>
<text x="267" y="38">X4</text>
<text x="267" y="40.5">X5</text>
<text x="106.4" y="44.6">X1</text>
<text x="184.6" y="46.1">~XRES</text>
<text x="247.4" y="43.6">Y6</text>
<text x="247.4" y="46.1">Y7</text>
<text x="267" y="45.6">X7</text>
<text x="267" y="43.1">X6</text>
<text x="106.4" y="49.7">X2</text>
<text x="157.5" y="53.8">Y6</text>
<text x="157.5" y="48.7">Y4</text>
<text x="157.5" y="51.2">Y5</text>
<text x="184.7" y="48.7">~YRES</text>
<text x="186.1" y="51.2">YINC</text>
<text x="247.4" y="51.2">Y9</text>
<text x="247.4" y="48.7">Y8</text>
<text x="267" y="48.2">X8</text>
<text x="267" y="50.7">X9</text>
<text x="157.5" y="56.3">Y7</text>
<text x="157.7" y="58.8">Y8</text>
<text x="157.7" y="61.4">Y9</text>
<text x="34.5" y="103.3">~XRES</text>
<text x="70.4" y="103.3">~XRES</text>
<text x="107" y="143.9">Y4</text>
<text x="142.6" y="141.4">Y7</text>
<text x="107" y="149">Y6</text>
<text x="107" y="146.5">Y5</text>
<text x="75.2" y="154.1">~YRES</text>
<text x="111" y="154.1">~YRES</text>
<text x="32.3" y="159.2">YINC</text>
</g>
<g font-size="1.8" fill="#000084">
<text x="256.5" y="27">Y[0..9]</text>
<text x="276" y="26.5">X[0..9]</text>
</g>
<g font-size="1.8" fill="#848400">
<text x="136.8" y="35.6">LATCH_MASK</text>
<text x="220.7" y="35.1">~HSYNC</text>
<text x="135.8" y="43.2">LATCH_COLOR</text>
<text x="135.8" y="50.9">COL/~MASK</text>
<text x="186.1" y="54.9">~VIS</text>
<text x="222.7" y="55.2">~VSYNC</text>
<text x="31.1" y="64.1">LATCH_PIX</text>
<text x="153.7" y="65.1">MODE</text>
<text x="102.2" y="66.1">MODE</text>
</g>
</svg>
